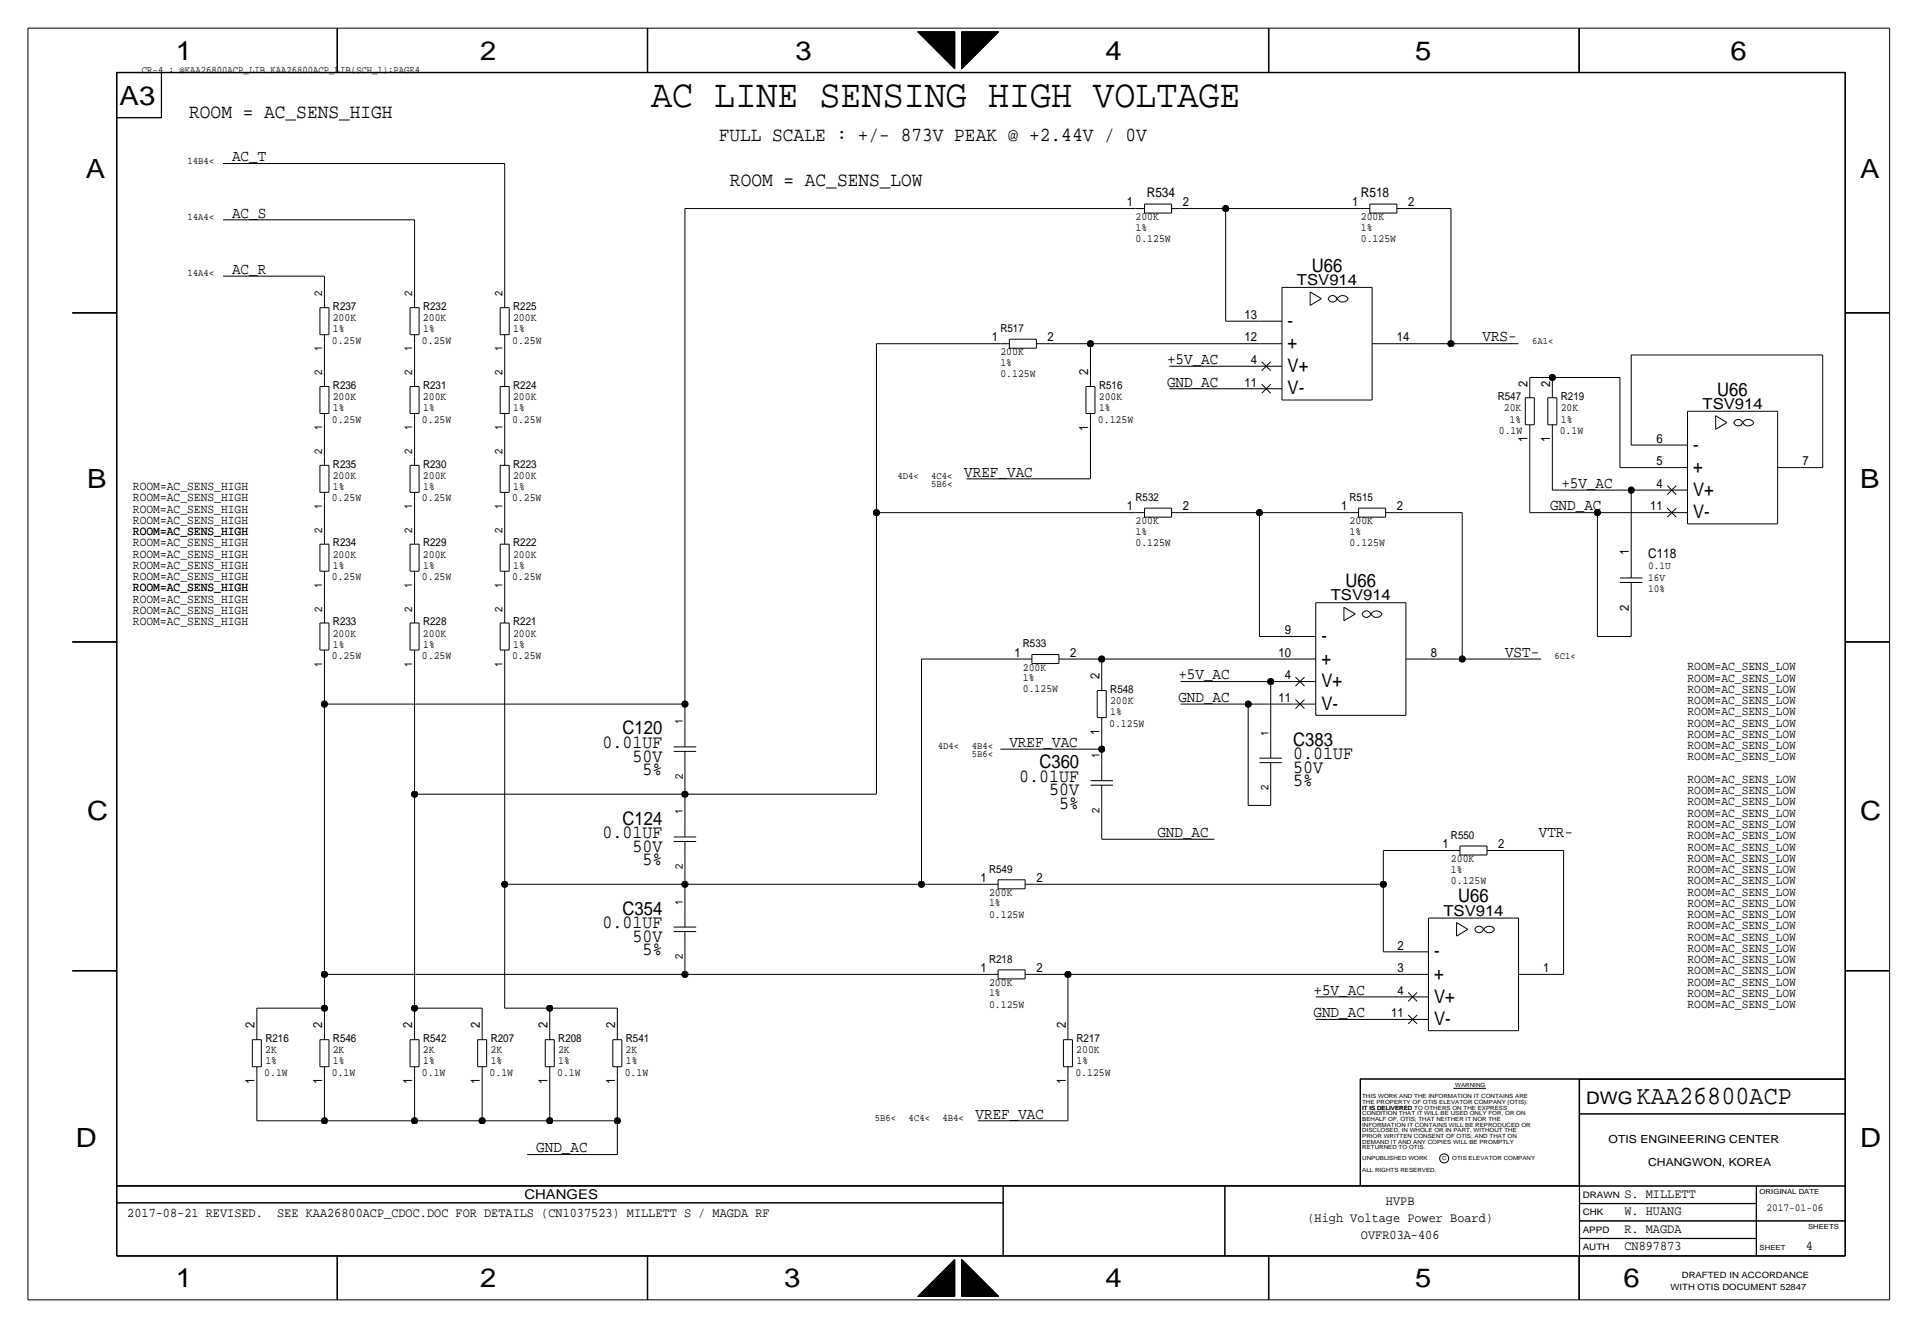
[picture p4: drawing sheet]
<svg xmlns="http://www.w3.org/2000/svg" width="432mm" height="300mm" viewBox="0 0 432 300" stroke-linecap="round" stroke-linejoin="round" font-family="sans-serif">
<g fill="none" stroke="#000" stroke-width=".23">
<path d="M6.3 6.4v286.8zM6.3 6.4h419.8zM26.3 16.3v267zM26.3 16.3h389.8zM26.3 16.4v266.9zM26.3 16.4h389.8zM26.4 16.4h389.6zM26.4 16.4v266.9zM36.4 16.4v10.2zM76 6.4v10zM76.1 6.4v10zM145.9 6.4v10z"/>
<path d="M146 6.4v10zM206.9 7.2h8.4zM206.9 7.2l8.4 8.3zM207 7.2h.1M207 7.3h.1M207.1 7.2v.1zM207.1 7.2v.2zM207.2 7.2v.2zM207.2 7.2v.3zM207.3 7.2v.3zM207.3 7.2v.4zM207.4 7.2v.4z"/>
<path d="M207.4 7.2v.5zM207.5 7.2v.5zM207.5 7.2v.6zM207.6 7.2v.6zM207.6 7.2v.7zM207.7 7.2v.7zM207.7 7.2v.8zM207.8 7.2v.8zM207.8 7.2v.9zM207.9 7.2v.9zM207.9 7.2v1zM208 7.2v1z"/>
<path d="M208 7.2v1.1zM208.1 7.2v1.1zM208.1 7.2v1.2zM208.2 7.2v1.2zM208.2 7.2v1.3zM208.3 7.2v1.3zM208.3 7.2v1.4zM208.4 7.2v1.4zM208.4 7.2v1.5zM208.5 7.2v1.5zM208.5 7.2v1.6zM208.6 7.2v1.6z"/>
<path d="M208.6 7.2v1.7zM208.7 7.2v1.7zM208.7 7.2v1.8zM208.8 7.2v1.8zM208.8 7.2v1.9zM208.9 7.2v1.9zM208.9 7.2v2zM209 7.2v2zM209 7.2v2.1zM209.1 7.2v2.1zM209.1 7.2v2.2zM209.2 7.2v2.2z"/>
<path d="M209.2 7.2v2.3zM209.3 7.2v2.4zM209.4 7.2v2.5zM209.5 7.2v2.6zM209.6 7.2v2.7zM209.7 7.2v2.7zM209.7 7.2v2.8zM209.8 7.2v2.8zM209.8 7.2v2.9zM209.9 7.2v2.9zM209.9 7.2v3zM210 7.2v3z"/>
<path d="M210 7.2v3.1zM210.1 7.2v3.1zM210.1 7.2v3.2zM210.2 7.2v3.2zM210.2 7.2v3.3zM210.3 7.2v3.3zM210.3 7.2v3.4zM210.4 7.2v3.4zM210.4 7.2v3.5zM210.5 7.2v3.5zM210.5 7.2v3.6zM210.6 7.2v3.6z"/>
<path d="M210.6 7.2v3.7zM210.7 7.2v3.7zM210.7 7.2v3.8zM210.8 7.2v3.8zM210.8 7.2v3.9zM210.9 7.2v3.9zM210.9 7.2v4zM211 7.2v4zM211 7.2v4.1zM211.1 7.2v4.1zM211.1 7.2v4.2zM211.2 7.2v4.2z"/>
<path d="M211.2 7.2v4.3zM211.3 7.2v4.3zM211.3 7.2v4.4zM211.4 7.2v4.4zM211.4 7.2v4.5zM211.5 7.2v4.5zM211.5 7.2v4.6zM211.6 7.2v4.6zM211.6 7.2v4.7zM211.7 7.2v4.7zM211.7 7.2v4.8zM211.8 7.2v4.8z"/>
<path d="M211.8 7.2v4.9zM211.9 7.2v4.9zM211.9 7.2v5zM212 7.2v5zM212 7.2v5.1zM212.1 7.2v5.1zM212.1 7.2v5.2zM212.2 7.2v5.2zM212.2 7.2v5.3zM212.3 7.2v5.3zM212.3 7.2v5.4zM212.4 7.2v5.4z"/>
<path d="M212.4 7.2v5.5zM212.5 7.2v5.6zM212.6 7.2v5.7zM212.7 7.2v5.8zM212.8 7.2v5.8zM212.8 7.2v5.9zM212.9 7.2v5.9zM212.9 7.2v6zM213 7.2v6zM213 7.2v6.1zM213.1 7.2v6.1zM213.1 7.2v6.2z"/>
<path d="M213.2 7.2v6.2zM213.2 7.2v6.3zM213.3 7.2v6.3zM213.3 7.2v6.4zM213.4 7.2v6.4zM213.4 7.2v6.5zM213.5 7.2v6.5zM213.5 7.2v6.6zM213.6 7.2v6.6zM213.6 7.2v6.7zM213.7 7.2v6.7zM213.7 7.2v6.8z"/>
<path d="M213.8 7.2v6.8zM213.8 7.2v6.9zM213.9 7.2v6.9zM213.9 7.2v7zM214 7.2v7zM214 7.2v7.1zM214.1 7.2v7.1zM214.1 7.2v7.2zM214.2 7.2v7.2zM214.2 7.2v7.3zM214.3 7.2v7.3zM214.3 7.2v7.4z"/>
<path d="M214.4 7.2v7.4zM214.4 7.2v7.5zM214.5 7.2v7.5zM214.5 7.2v7.6zM214.6 7.2v7.6zM214.6 7.2v7.7zM214.7 7.2v7.7zM214.7 7.2v7.8zM214.8 7.2v7.8zM214.8 7.2v7.9zM214.9 7.2v7.9zM214.9 7.2v8z"/>
<path d="M215 7.2v8zM215 7.2v8.1zM215.1 7.2v8.1zM215.1 7.2v8.2zM215.2 7.2v8.2zM215.2 7.2v8.3zM215.3 7.2v8.3zM216.8 7.2v8.3zM216.8 7.2h8.4zM216.9 7.2v8.3zM216.9 7.2v8.2zM217 7.2v8.2z"/>
<path d="M217 7.2v8.1zM217.1 7.2v8.1zM217.1 7.2v8zM217.2 7.2v8zM217.2 7.2v7.9zM217.3 7.2v7.9zM217.3 7.2v7.8zM217.4 7.2v7.8zM217.4 7.2v7.7zM217.5 7.2v7.7zM217.5 7.2v7.6zM217.6 7.2v7.6z"/>
<path d="M217.6 7.2v7.5zM217.7 7.2v7.5zM217.7 7.2v7.4zM217.8 7.2v7.4zM217.8 7.2v7.3zM217.9 7.2v7.3zM217.9 7.2v7.2zM218 7.2v7.2zM218 7.2v7.1zM218.1 7.2v7.1zM218.1 7.2v7zM218.2 7.2v7z"/>
<path d="M218.2 7.2v6.9zM218.3 7.2v6.9zM218.3 7.2v6.8zM218.4 7.2v6.8zM218.4 7.2v6.7zM218.5 7.2v6.7zM218.5 7.2v6.6zM218.6 7.2v6.6zM218.6 7.2v6.5zM218.7 7.2v6.5zM218.7 7.2v6.4zM218.8 7.2v6.4z"/>
<path d="M218.8 7.2v6.3zM218.9 7.2v6.3zM218.9 7.2v6.2zM219 7.2v6.2zM219 7.2v6.1zM219.1 7.2v6.1zM219.2 7.2v6zM219.3 7.2v5.9zM219.4 7.2v5.8zM219.5 7.2v5.7zM219.6 7.2v5.6zM219.7 7.2v5.5z"/>
<path d="M219.7 7.2v5.4zM219.8 7.2v5.4zM219.8 7.2v5.3zM219.9 7.2v5.3zM219.9 7.2v5.2zM220 7.2v5.2zM220 7.2v5.1zM220.1 7.2v5.1zM220.1 7.2v5zM220.2 7.2v5zM220.2 7.2v4.9zM220.3 7.2v4.9z"/>
<path d="M220.3 7.2v4.8zM220.4 7.2v4.8zM220.4 7.2v4.7zM220.5 7.2v4.7zM220.5 7.2v4.6zM220.6 7.2v4.6zM220.6 7.2v4.5zM220.7 7.2v4.5zM220.7 7.2v4.4zM220.8 7.2v4.4zM220.8 7.2v4.3zM220.9 7.2v4.3z"/>
<path d="M220.9 7.2v4.2zM221 7.2v4.2zM221 7.2v4.1zM221.1 7.2v4.1zM221.1 7.2v4zM221.2 7.2v4zM221.2 7.2v3.9zM221.3 7.2v3.9zM221.3 7.2v3.8zM221.4 7.2v3.8zM221.4 7.2v3.7zM221.5 7.2v3.7z"/>
<path d="M221.5 7.2v3.6zM221.6 7.2v3.6zM221.6 7.2v3.5zM221.7 7.2v3.5zM221.7 7.2v3.4zM221.8 7.2v3.4zM221.8 7.2v3.3zM221.9 7.2v3.3zM221.9 7.2v3.2zM222 7.2v3.2zM222 7.2v3.1zM222.1 7.2v3.1z"/>
<path d="M222.1 7.2v3zM222.2 7.2v3zM222.2 7.2v2.9zM222.3 7.2v2.9zM222.4 7.2v2.8zM222.5 7.2v2.7zM222.6 7.2v2.6zM222.7 7.2v2.5zM222.8 7.2v2.4zM222.9 7.2v2.3zM222.9 7.2v2.2zM223 7.2v2.2z"/>
<path d="M223 7.2v2.1zM223.1 7.2v2.1zM223.1 7.2v2zM223.2 7.2v2zM223.2 7.2v1.9zM223.3 7.2v1.9zM223.3 7.2v1.8zM223.4 7.2v1.8zM223.4 7.2v1.7zM223.5 7.2v1.7zM223.5 7.2v1.6zM223.6 7.2v1.6z"/>
<path d="M223.6 7.2v1.5zM223.7 7.2v1.5zM223.7 7.2v1.4zM223.8 7.2v1.4zM223.8 7.2v1.3zM223.9 7.2v1.3zM223.9 7.2v1.2zM224 7.2v1.2zM224 7.2v1.1zM224.1 7.2v1.1zM224.1 7.2v1zM224.2 7.2v1z"/>
<path d="M224.2 7.2v.9zM224.3 7.2v.9zM224.3 7.2v.8zM224.4 7.2v.8zM224.4 7.2v.7zM224.5 7.2v.7zM224.5 7.2v.6zM224.6 7.2v.6zM224.6 7.2v.5zM224.7 7.2v.5zM224.7 7.2v.4zM224.8 7.2v.4z"/>
<path d="M224.8 7.2v.3zM224.9 7.2v.3zM224.9 7.2v.2zM225 7.2v.2zM225 7.2v.1zM225.1 7.2h.1M225.2 7.2l-8.4 8.3zM286 6.4v10zM286.1 6.4v10zM356 6.4v10zM356.1 6.4v10zM416 16.4v266.9z"/>
<path d="M416.1 16.4v266.9zM416.1 16.3v267zM426.1 6.4v286.8zM26.3 26.5h10.1zM26.3 26.6h10.1zM50.3 36.9h63.5zM113.8 36.9v30.5zM50.3 49.6h43.2zM93.5 49.6v17.8zM154.4 47v111.8zM154.4 47h101.6zM256 47h2.1z"/>
<path d="M258.1 46h6.1zM258.1 48.1h6.1zM258.1 46v2.1zM264.2 47h2zM264.2 46v2.1zM266.2 47h10.2zM276.4 47v25.4zM276.4 47h30.4zM306.8 47h2.1zM308.9 46h6.1zM308.9 48.1h6.1zM308.9 46v2.1z"/>
<path d="M315 47h2zM315 46v2.1zM317 47h10.2zM327.2 47v30.5zM16.3 70.6h10zM16.3 70.5h10zM50.3 62.3h22.9zM72.1 75.5h2.1zM72.1 69.4v6.1zM72.1 69.4h2.1zM73.2 62.3v5.1zM73.2 77.5v7.6z"/>
<path d="M73.2 67.4v2zM73.2 75.5v2zM74.2 69.4v6.1zM92.5 75.5h2zM92.5 69.4v6.1zM92.5 69.4h2zM93.5 77.5v7.6zM93.5 67.4v2zM93.5 75.5v2zM94.5 69.4v6.1zM112.8 75.5h2zM112.8 69.4v6.1z"/>
<path d="M112.8 69.4h2zM113.8 77.5v7.6zM113.8 67.4v2zM113.8 75.5v2zM114.8 69.4v6.1zM197.6 77.5v38.1zM197.6 77.5h28zM225.6 77.5h2zM227.6 78.5h6.1zM227.6 76.5v2zM227.6 76.5h6.1zM233.7 77.5h2z"/>
<path d="M233.7 76.5v2zM235.7 77.5h10.2zM245.9 77.5v7.6zM245.9 77.5h38.1zM276.4 72.4h7.6zM284 72.4h5.1zM284 77.5h5.1zM289.1 64.8v25.4zM289.1 64.8h20.3zM295.4 68.9l2.5-1.5zM295.4 65.8v3.1zM295.4 65.8l2.5 1.6z"/>
<path d="M299.8 67a1 1 0 0 1 1.6 .4 1.05 1.05 0 0 1-.9 .7 1.05 1.05 0 0 1-1-.7zM301.7 67.1a1.39 1.39 0 0 1 2.3 .3 1.45 1.45 0 0 1-2.5 0zM309.4 77.5h5.1zM309.4 64.8v25.4zM314.5 77.5h12.7zM327.2 77.5h15.2zM416.1 70.6h10zM416.1 70.5h10zM72.1 93.3h2.1zM72.1 87.2v6.1zM72.1 87.2h2.1zM73.2 95.3v7.6z"/>
<path d="M73.2 85.1v2.1zM73.2 93.3v2zM74.2 87.2v6.1zM92.5 93.3h2zM92.5 87.2v6.1zM92.5 87.2h2zM93.5 95.3v7.6zM93.5 85.1v2.1zM93.5 93.3v2zM94.5 87.2v6.1zM112.8 93.3h2zM112.8 87.2v6.1z"/>
<path d="M112.8 87.2h2zM113.8 95.3v7.6zM113.8 85.1v2.1zM113.8 93.3v2zM114.8 87.2v6.1zM244.9 93.3h2zM244.9 87.2v6.1zM244.9 87.2h2zM245.9 95.3v12.7zM245.9 85.1v2.1zM245.9 93.3v2zM246.9 87.2v6.1z"/>
<path d="M263.7 87.7h20.3zM263.7 82.6h20.3zM284 87.7h5.1zM284 82.6h5.1zM284.5 86.7l2 2zM284.5 81.6l2 2zM286.5 86.7l-2 2zM286.5 81.6l-2 2zM289.1 90.2h20.3zM343.9 89.7v6.1zM343.9 89.7h2zM343.9 95.8h2z"/>
<path d="M344.9 97.8v17.8zM344.9 85.1h5.1zM344.9 85.1v2.6zM344.9 87.7v2zM344.9 95.8v2zM345.9 89.7v6.1zM349 89.7h2zM349 95.8h2zM349 89.7v6.1zM350 85.1h15.3zM350 85.1v2.6zM350 97.8v12.7z"/>
<path d="M350 87.7v2zM350 95.8v2zM351 89.7v6.1zM365.3 85.1v20.4zM367.8 80.1h43.2zM367.8 80.1v20.3zM380.5 92.8h20.3zM380.5 92.8v25.4zM386.8 96.8l2.6-1.5zM386.8 93.8v3zM386.8 93.8l2.6 1.5zM391.2 94.9a1 1 0 0 1 1.7 .5 1.05 1.05 0 0 1-1 .7 1.05 1.05 0 0 1-1-.7z"/>
<path d="M393.2 95a1.39 1.39 0 0 1 2.2 .4 1.45 1.45 0 0 1-2.5 0zM400.8 92.8v25.4zM411 80.1v25.4zM72.1 111h2.1zM72.1 105v6zM72.1 105h2.1zM73.2 113.1v7.6zM73.2 102.9v2.1zM73.2 111v2.1zM74.2 105v6zM92.5 111h2zM92.5 105v6z"/>
<path d="M92.5 105h2zM93.5 113.1v7.6zM93.5 102.9v2.1zM93.5 111v2.1zM94.5 105v6zM112.8 111h2zM112.8 105v6zM112.8 105h2zM113.8 113.1v7.6zM113.8 102.9v2.1zM113.8 111v2.1zM114.8 105v6z"/>
<path d="M197.6 115.6v63.5zM197.6 115.6h58.4zM217.9 108h28zM256 115.6h2.1zM258.1 114.6h6.1zM258.1 116.6h6.1zM258.1 114.6v2zM264.2 115.6h2zM264.2 114.6v2zM266.2 115.6h17.8zM284 115.6h20.3zM284 115.6v28z"/>
<path d="M304.3 115.6h2zM306.3 114.6h6.1zM306.3 116.6h6.1zM306.3 114.6v2zM312.4 115.6h2.1zM312.4 114.6v2zM314.5 115.6h15.2zM329.7 115.6v33zM344.9 115.6h15.3zM350 110.5h17.8zM360.2 115.6v28zM360.2 115.6h15.2z"/>
<path d="M365.3 105.5h10.1zM367.8 110.5h7.6zM367.8 100.4h7.6zM367.8 110.5v15.3zM375.4 100.4h5.1zM375.4 105.5h5.1zM375.4 115.6h5.1zM375.4 110.5h5.1zM375.9 114.6l2.1 2zM375.9 109.5l2.1 2.1zM378 114.6l-2.1 2zM378 109.5l-2.1 2.1z"/>
<path d="M380.5 118.2h20.3zM400.8 105.5h5.1zM405.9 105.5h5.1zM72.1 128.8h2.1zM72.1 122.7v6.1zM72.1 122.7h2.1zM73.2 130.9v7.6zM73.2 138.5v2zM73.2 120.7v2zM73.2 128.8v2.1zM74.2 122.7v6.1zM92.5 128.8h2z"/>
<path d="M92.5 122.7v6.1zM92.5 122.7h2zM93.5 130.9v7.6zM93.5 138.5v2zM93.5 120.7v2zM93.5 128.8v2.1zM94.5 122.7v6.1zM112.8 128.8h2zM112.8 122.7v6.1zM112.8 122.7h2zM113.8 130.9v7.6zM113.8 120.7v2z"/>
<path d="M113.8 128.8v2.1zM113.8 138.5v2zM114.8 122.7v6.1zM296.7 135.9h20.3zM296.7 135.9v25.4zM303 137v3zM303 137l2.6 1.5zM307.4 138.1a1 1 0 0 1 1.7 .4 1.05 1.05 0 0 1-1 .7 1.05 1.05 0 0 1-1-.7zM309.4 138.2a1.39 1.39 0 0 1 2.2 .3 1.45 1.45 0 0 1-2.5 0zM317 135.9v25.4zM365.3 130.4h5zM365.3 131.4h5z"/>
<path d="M367.8 135.9v7.7zM367.8 125.8v4.6zM367.8 131.4v4.5zM16.3 144.7h10zM16.3 144.8h10zM72.1 146.6h2.1zM72.1 140.5v6.1zM72.1 140.5h2.1zM73.2 158.8v61zM73.2 158.8h81.2zM73.2 148.6v10.2zM73.2 146.6v2z"/>
<path d="M74.2 140.5v6.1zM92.5 146.6h2zM92.5 140.5v6.1zM92.5 140.5h2zM93.5 148.6v30.5zM93.5 146.6v2zM94.5 140.5v6.1zM112.8 146.6h2zM112.8 140.5v6.1zM112.8 140.5h2zM113.8 148.6v50.8zM113.8 146.6v2z"/>
<path d="M114.8 140.5v6.1zM154.4 158.8v5.1zM207.8 148.6h22.8zM207.8 148.6v50.8zM230.6 148.6h2.1zM232.7 147.6h6.1zM232.7 149.7h6.1zM232.7 147.6v2.1zM238.8 148.6h2zM238.8 147.6v2.1zM240.8 148.6h7.6zM247.4 155.8h2z"/>
<path d="M247.4 155.8v6zM248.4 148.6v5.1zM248.4 153.7v2.1zM248.4 148.6h43.2zM249.4 155.8v6zM266.2 153.7h20.3zM266.2 158.8h15.2zM281.4 158.8h10.2zM281.4 158.8v22.9zM284 143.6h7.6zM286.5 153.7v12.7zM286.5 153.7h5.1z"/>
<path d="M291.6 143.6h5.1zM291.6 148.6h5.1zM291.6 158.8h5.1zM291.6 153.7h5.1zM292.1 157.8l2 2zM292.1 152.7l2 2zM294.1 157.8l-2 2zM294.1 152.7l-2 2zM303 140l2.6-1.5zM317 148.6h5.1zM322.1 148.6h7.6zM329.7 148.6h17.8z"/>
<path d="M360.2 143.6h7.6zM416.1 144.8h10zM416.1 144.7h10zM93.5 179.1h60.9zM93.5 179.1v48.3zM151.9 169.5h5.1zM151.9 168.5h5.1zM154.4 179.1h43.2zM154.4 174v5.1zM154.4 179.1v5.1zM154.4 169.5v4.5zM154.4 163.9v4.6z"/>
<path d="M225.6 169h22.8zM245.9 177.1h5.1zM245.9 176.1h5.1zM247.4 161.8h2zM248.4 169v2.5zM248.4 163.9v5.1zM248.4 177.1v4.6zM248.4 171.5v4.6zM248.4 161.8v2.1zM284 171h5.1zM284 172h5.1zM286.5 176.6v5.1z"/>
<path d="M286.5 172v4.6zM286.5 166.4v4.6zM296.7 161.3h20.3zM113.8 199.4h40.6zM113.8 199.4v28zM151.9 189.8h5.1zM151.9 188.8h5.1zM154.4 199.4v5.1zM154.4 194.4v5zM154.4 189.8v4.6zM154.4 184.2v4.6zM154.4 199.4h53.4z"/>
<path d="M207.8 199.4h15.2zM223 199.4h2zM225 198.4v2.1zM225 198.4h6.1zM231.1 199.4h2.1zM231.1 198.4v2.1zM233.2 199.4h78.7zM248.4 181.7v7.6zM248.4 189.3h25.4zM281.4 181.7h5.1zM311.9 191.8v7.6zM311.9 199.4v15.3z"/>
<path d="M311.9 191.8h15.3zM327.2 191.8h2zM329.2 192.8h6.1zM329.2 190.8v2zM329.2 190.8h6.1zM335.3 191.8h2zM335.3 190.8v2zM337.3 191.8h15.3zM352.6 191.8v28zM16.3 219h10zM16.3 218.9h10zM73.2 219.8v7.6z"/>
<path d="M73.2 219.8h81.2zM151.9 210.1h5.1zM151.9 209.1h5.1zM154.4 214.7v5.1zM154.4 219.8h68.6zM154.4 210.1v4.6zM154.4 204.5v4.6zM223 219.8h2zM225 218.7v2.1zM225 200.5h6.1zM225 218.7h6.1zM231.1 219.8h2.1z"/>
<path d="M231.1 218.7v2.1zM233.2 219.8h7.6zM240.8 219.8v12.7zM240.8 219.8h76.2zM311.9 214.7h5.1zM317 214.7h5.1zM317 219.8h5.1zM322.1 207.1h20.3zM322.1 207.1v25.4zM328.4 211.1l2.6-1.5zM328.4 208.1v3zM328.4 208.1l2.6 1.5z"/>
<path d="M332.8 209.2a1 1 0 0 1 1.7 .5 1.05 1.05 0 0 1-1 .7 1.05 1.05 0 0 1-1-.7zM334.8 209.3a1.39 1.39 0 0 1 2.2 .4 1.45 1.45 0 0 1-2.5 0zM342.4 207.1v25.4zM342.4 219.8h5.1zM347.5 219.8h5.1zM416.1 219h10zM416.1 218.9h10zM56.9 234.5h2zM56.9 234.5v6.1zM57.9 227.4v5.1zM57.9 227.4h15.3zM57.9 232.5v2z"/>
<path d="M58.9 234.5v6.1zM72.1 234.5v6.1zM72.1 234.5h2.1zM73.2 227.4v5.1zM73.2 232.5v2zM74.2 234.5v6.1zM92.5 234.5v6.1zM92.5 234.5h2zM93.5 227.4v5.1zM93.5 232.5v2zM93.5 227.4h15.2zM94.5 234.5v6.1z"/>
<path d="M107.7 234.5v6.1zM107.7 234.5h2zM108.7 227.4v5.1zM108.7 232.5v2zM109.7 234.5v6.1zM113.8 227.4h10.2zM122.9 234.5h2.1zM122.9 234.5v6.1zM124 227.4v5.1zM124 232.5v2zM124 227.4h15.2zM125 234.5v6.1z"/>
<path d="M138.2 234.5v6.1zM138.2 234.5h2zM139.2 227.4v5.1zM139.2 232.5v2zM140.2 234.5v6.1zM225 220.8h6.1zM239.8 234.5v6.1zM239.8 234.5h2zM240.8 232.5v2zM241.8 234.5v6.1zM296.7 229.9h20.3zM296.7 224.8h20.3z"/>
<path d="M317 229.9h5.1zM317 224.8h5.1zM317.5 228.9l2 2zM317.5 223.8l2 2.1zM319.5 228.9l-2 2zM319.5 223.8l-2 2.1zM322.1 232.5h20.3zM56.9 240.6h2zM57.9 242.6v10.2zM57.9 252.8h15.3zM57.9 240.6v2zM72.1 240.6h2.1z"/>
<path d="M73.2 252.8h20.3zM73.2 242.6v10.2zM73.2 240.6v2zM92.5 240.6h2zM93.5 242.6v10.2zM93.5 240.6v2zM93.5 252.8h15.2zM107.7 240.6h2zM108.7 252.8h15.3zM108.7 242.6v10.2zM108.7 240.6v2zM122.9 240.6h2.1z"/>
<path d="M124 242.6v10.2zM124 240.6v2zM124 252.8h15.2zM138.2 240.6h2zM139.2 252.8v7.6zM139.2 242.6v10.2zM139.2 240.6v2zM220.5 252.8h20.3zM239.8 240.6h2zM240.8 242.6v10.2zM240.8 240.6v2zM306.7 243.4h109.4z"/>
<path d="M306.7 243.3h109.4zM306.7 243.3v24.2zM327.7 245.5h7.4zM356.1 243.4h60zM356.1 243.3v24.2zM356.1 251.2h60zM356.1 251.3h60zM356.1 243.3v49.9zM356.2 243.3v40zM26.3 271.3h199.9zM26.3 267.4h329.8zM26.3 267.5h389.8z"/>
<path d="M118.9 260.4h20.3zM226.2 267.5v15.8zM276.1 267.5v15.8zM276.2 267.5v15.8zM356.1 279.3h39.9zM356.1 271.4h39.9zM356.1 271.5h39.9zM356.1 275.3h60zM356.1 275.4h60zM396 267.5v15.8zM6.3 293.2h419.8zM26.3 283.3h389.8z"/>
<path d="M26.3 283.2h389.8zM76 283.3v9.9zM76.1 283.3v9.9zM145.9 283.3v9.9zM146 283.3v9.9zM206.9 292.4h8.4zM207 292.4h.1M207.1 292.3v.1zM207.1 292.2v.2zM207.2 292.2v.2zM207.2 292.1v.3zM207.3 292v.4z"/>
<path d="M207.4 291.9v.5zM207.5 291.8v.6zM207.6 291.7v.7zM207.7 291.6v.8zM207.8 291.5v.9zM207.9 291.4v1zM208 291.3v1.1zM208.1 291.2v1.2zM208.2 291.1v1.3zM208.3 291v1.4zM208.4 290.9v1.5zM208.5 290.8v1.6z"/>
<path d="M208.6 290.7v1.7zM208.7 290.6v1.8zM208.8 290.5v1.9zM208.9 290.4v2zM209 290.3v2.1zM209.1 290.2v2.2zM209.2 290.1v2.3zM209.3 290v2.4zM209.4 289.9v2.5zM209.5 289.8v2.6zM209.6 289.7v2.7zM209.7 289.7v2.7z"/>
<path d="M209.7 289.6v2.8zM209.8 289.6v2.8zM209.8 289.5v2.9zM209.9 289.5v2.9zM209.9 289.4v3zM210 289.4v3zM210 289.3v3.1zM210.1 289.3v3.1zM210.1 289.2v3.2zM210.2 289.2v3.2zM210.2 289.1v3.3zM210.3 289.1v3.3z"/>
<path d="M210.3 289v3.4zM210.4 289v3.4zM210.4 288.9v3.5zM210.5 288.8v3.6zM210.6 288.7v3.7zM210.7 288.6v3.8zM210.8 288.5v3.9zM210.9 288.4v4zM211 288.3v4.1zM211.1 288.2v4.2zM211.2 288.1v4.3zM211.3 288v4.4z"/>
<path d="M211.4 287.9v4.5zM211.5 287.8v4.6zM211.6 287.7v4.7zM211.7 287.6v4.8zM211.8 287.5v4.9zM211.9 287.4v5zM212 287.3v5.1zM212.1 287.2v5.2zM212.2 287.1v5.3zM212.3 287v5.4zM212.4 286.9v5.5zM212.5 286.8v5.6z"/>
<path d="M212.6 286.7v5.7zM212.7 286.6v5.8zM212.8 286.6v5.8zM212.8 286.5v5.9zM212.9 286.5v5.9zM212.9 286.4v6zM213 286.4v6zM213 286.3v6.1zM213.1 286.3v6.1zM213.1 286.2v6.2zM213.2 286.2v6.2zM213.2 286.1v6.3z"/>
<path d="M213.3 286.1v6.3zM213.3 286v6.4zM213.4 286v6.4zM213.4 285.9v6.5zM213.5 285.9v6.5zM213.5 285.8v6.6zM213.6 285.7v6.7zM213.7 285.6v6.8zM213.8 285.5v6.9zM213.9 285.4v7zM214 285.3v7.1zM214.1 285.2v7.2z"/>
<path d="M214.2 285.1v7.3zM214.3 285v7.4zM214.4 284.9v7.5zM214.5 284.8v7.6zM214.6 284.7v7.7zM214.7 284.6v7.8zM214.8 284.5v7.9zM214.9 284.4v8zM215 284.3v8.1zM215.1 284.2v8.2zM215.2 284.1v8.3zM215.3 284l-8.4 8.4z"/>
<path d="M215.3 284v8.4zM216.8 284v8.4zM216.8 284l8.4 8.4zM216.8 292.4h8.4zM216.9 284.1v8.3zM217 284.2v8.2zM217.1 284.3v8.1zM217.2 284.4v8zM217.3 284.5v7.9zM217.4 284.6v7.8zM217.5 284.7v7.7zM217.6 284.8v7.6z"/>
<path d="M217.7 284.9v7.5zM217.8 285v7.4zM217.9 285.1v7.3zM218 285.2v7.2zM218.1 285.3v7.1zM218.2 285.4v7zM218.3 285.5v6.9zM218.4 285.6v6.8zM218.5 285.7v6.7zM218.6 285.8v6.6zM218.6 285.9v6.5zM218.7 285.9v6.5z"/>
<path d="M218.7 286v6.4zM218.8 286v6.4zM218.8 286.1v6.3zM218.9 286.1v6.3zM218.9 286.2v6.2zM219 286.2v6.2zM219 286.3v6.1zM219.1 286.3v6.1zM219.2 286.4v6zM219.3 286.5v5.9zM219.4 286.6v5.8zM219.5 286.7v5.7z"/>
<path d="M219.6 286.8v5.6zM219.7 286.9v5.5zM219.8 287v5.4zM219.9 287.1v5.3zM220 287.2v5.2zM220.1 287.3v5.1zM220.2 287.4v5zM220.3 287.5v4.9zM220.4 287.6v4.8zM220.5 287.7v4.7zM220.6 287.8v4.6zM220.7 287.9v4.5z"/>
<path d="M220.8 288v4.4zM220.9 288.1v4.3zM221 288.2v4.2zM221.1 288.3v4.1zM221.2 288.4v4zM221.3 288.5v3.9zM221.4 288.6v3.8zM221.5 288.7v3.7zM221.6 288.8v3.6zM221.7 288.9v3.5zM221.7 289v3.4zM221.8 289v3.4z"/>
<path d="M221.8 289.1v3.3zM221.9 289.1v3.3zM221.9 289.2v3.2zM222 289.2v3.2zM222 289.3v3.1zM222.1 289.3v3.1zM222.1 289.4v3zM222.2 289.4v3zM222.2 289.5v2.9zM222.3 289.5v2.9zM222.4 289.6v2.8zM222.5 289.7v2.7z"/>
<path d="M222.6 289.8v2.6zM222.7 289.9v2.5zM222.8 290v2.4zM222.9 290.1v2.3zM223 290.2v2.2zM223.1 290.3v2.1zM223.2 290.4v2zM223.3 290.5v1.9zM223.4 290.6v1.8zM223.5 290.7v1.7zM223.6 290.8v1.6zM223.7 290.9v1.5z"/>
<path d="M223.8 291v1.4zM223.9 291.1v1.3zM224 291.2v1.2zM224.1 291.3v1.1zM224.2 291.4v1zM224.3 291.5v.9zM224.4 291.6v.8zM224.5 291.7v.7zM224.6 291.8v.6zM224.7 291.9v.5zM224.8 292v.4zM224.9 292.1v.3z"/>
<path d="M224.9 292.2v.2zM225 292.2v.2zM225 292.3v.1zM225.1 292.4h.1M286 283.3v9.9zM286.1 283.3v9.9zM356 283.3v9.9zM356.1 283.3v9.9z"/>
<circle cx="325.6" cy="261.3" r="1.02"/>
</g>
<g fill="#000" stroke="#000" stroke-width=".23">
<circle cx="276.4" cy="47" r=".71"/>
<circle cx="245.9" cy="77.5" r=".71"/>
<circle cx="327.2" cy="77.5" r=".71"/>
<circle cx="350" cy="85.1" r=".71"/>
<circle cx="197.6" cy="115.6" r=".71"/>
<circle cx="284" cy="115.6" r=".71"/>
<circle cx="360.2" cy="115.6" r=".71"/>
<circle cx="367.8" cy="110.5" r=".71"/>
<circle cx="73.2" cy="158.8" r=".71"/>
<circle cx="154.4" cy="158.8" r=".71"/>
<circle cx="248.4" cy="148.6" r=".71"/>
<circle cx="281.4" cy="158.8" r=".71"/>
<circle cx="286.5" cy="153.7" r=".71"/>
<circle cx="329.7" cy="148.6" r=".71"/>
<circle cx="93.5" cy="179.1" r=".71"/>
<circle cx="154.4" cy="179.1" r=".71"/>
<circle cx="248.4" cy="169" r=".71"/>
<circle cx="113.8" cy="199.4" r=".71"/>
<circle cx="154.4" cy="199.4" r=".71"/>
<circle cx="207.8" cy="199.4" r=".71"/>
<circle cx="311.9" cy="199.4" r=".71"/>
<circle cx="73.2" cy="219.8" r=".71"/>
<circle cx="154.4" cy="219.8" r=".71"/>
<circle cx="240.8" cy="219.8" r=".71"/>
<circle cx="73.2" cy="227.4" r=".71"/>
<circle cx="93.5" cy="227.4" r=".71"/>
<circle cx="124" cy="227.4" r=".71"/>
<circle cx="73.2" cy="252.8" r=".71"/>
<circle cx="93.5" cy="252.8" r=".71"/>
<circle cx="108.7" cy="252.8" r=".71"/>
<circle cx="124" cy="252.8" r=".71"/>
<circle cx="139.2" cy="252.8" r=".71"/>
</g>
<text font-size="8.9" x="146.8" y="24.2">AC LINE SENSING HIGH VOLTAGE</text>
<g font-size="6">
<text x="39.7" y="13.5">1</text>
<text x="108.3" y="13.5">2</text>
<text x="179.4" y="13.5">3</text>
<text x="249.2" y="13.5">4</text>
<text x="319.1" y="13.5">5</text>
<text x="390.2" y="13.5">6</text>
<text x="27" y="23.7">A3</text>
<text x="19.4" y="40.2">A</text>
<text x="419.4" y="40.2">A</text>
<text x="19.7" y="110">B</text>
<text x="419.4" y="110">B</text>
<text x="19.7" y="185">C</text>
<text x="419.4" y="185">C</text>
<text x="17.1" y="258.6">D</text>
<text x="419.4" y="258.6">D</text>
<text x="39.7" y="290.4">1</text>
<text x="108.3" y="290.4">2</text>
<text x="176.8" y="290.4">3</text>
<text x="249.2" y="290.4">4</text>
<text x="319.1" y="290.4">5</text>
<text x="366.1" y="290.4">6</text>
</g>
<text font-size="5.9" x="369.1" y="249">KAA26800ACP</text>
<g font-size="4.5">
<text x="42.7" y="26.7">ROOM = AC_SENS_HIGH</text>
<text x="162.1" y="31.8">FULL SCALE : +/- 873V PEAK @ +2.44V / 0V</text>
<text x="164.6" y="42">ROOM = AC_SENS_LOW</text>
</g>
<g font-size="4.2">
<text x="295.8" y="61.3">U66</text>
<text x="290.3" y="73.7">-</text>
<text x="290.3" y="78.8">+</text>
<text x="290.3" y="83.9">V+</text>
<text x="290.3" y="89">V-</text>
<text x="387.2" y="89.2">U66</text>
<text x="381.8" y="101.7">-</text>
<text x="381.8" y="106.7">+</text>
<text x="381.8" y="111.8">V+</text>
<text x="381.8" y="116.9">V-</text>
<text x="303.4" y="132.4">U66</text>
<text x="297.9" y="144.8">-</text>
<text x="297.9" y="149.9">+</text>
<text x="297.9" y="155">V+</text>
<text x="297.9" y="160.1">V-</text>
<text x="140.4" y="165.7">C120</text>
<text x="135.8" y="168.7">0.01UF</text>
<text x="142.6" y="171.8">50V</text>
<text x="234.4" y="173.3">C360</text>
<text x="291.6" y="168.2">C383</text>
<text x="291.6" y="171.2">0.01UF</text>
<text x="144.8" y="174.8">5%</text>
<text x="229.8" y="176.3">0.01UF</text>
<text x="236.6" y="179.4">50V</text>
<text x="291.6" y="174.3">50V</text>
<text x="291.6" y="177.3">5%</text>
<text x="140.4" y="186">C124</text>
<text x="238.8" y="182.4">5%</text>
<text x="135.8" y="189">0.01UF</text>
<text x="142.6" y="192.1">50V</text>
<text x="144.8" y="195.1">5%</text>
<text x="328.8" y="203.5">U66</text>
<text x="135.8" y="209.3">0.01UF</text>
<text x="140.4" y="206.3">C354</text>
<text x="142.6" y="212.4">50V</text>
<text x="144.8" y="215.4">5%</text>
<text x="323.3" y="216">-</text>
<text x="323.3" y="221">+</text>
<text x="323.3" y="226.1">V+</text>
<text x="323.3" y="231.2">V-</text>
</g>
<text font-size="3.9" x="357.6" y="249">DWG</text>
<g font-size="3.6">
<text x="52.3" y="36.4">AC_T</text>
<text x="52.3" y="49.1">AC_S</text>
<text x="52.3" y="61.8">AC_R</text>
<text x="334.3" y="77">VRS-</text>
<text x="263.1" y="82.1">+5V_AC</text>
<text x="263.1" y="87.2">GND_AC</text>
<text x="217.4" y="107.5">VREF_VAC</text>
<text x="352" y="110">+5V_AC</text>
<text x="349.5" y="115.1">GND_AC</text>
<text x="339.3" y="148.1">VST-</text>
<text x="265.7" y="153.2">+5V_AC</text>
<text x="265.7" y="158.3">GND_AC</text>
<text x="227.6" y="168.5">VREF_VAC</text>
<text x="261" y="188.8">GND_AC</text>
<text x="347" y="188.8">VTR-</text>
<text x="296.2" y="224.3">+5V_AC</text>
<text x="296.2" y="229.4">GND_AC</text>
<text x="220" y="252.3">VREF_VAC</text>
<text x="120.9" y="259.9">GND_AC</text>
</g>
<g font-size="3.4">
<text x="292.4" y="64.3">TSV914</text>
<text x="383.9" y="92.3">TSV914</text>
<text x="300" y="135.4">TSV914</text>
<text x="325.4" y="206.6">TSV914</text>
</g>
<g font-size="3">
<text x="258.6" y="44.5">R534</text>
<text x="306.8" y="44.4">R518</text>
<text x="371.6" y="125.9">C118</text>
<text x="28.7" y="274.4">2017-08-21 REVISED.</text>
<text x="62.5" y="274.4">SEE KAA26800ACP_CDOC.DOC FOR DETAILS (CN1037523) MILLETT S / MAGDA RF</text>
<text x="118.3" y="270.4">CHANGES</text>
<text x="294.8" y="275.6">(High Voltage Power Board)</text>
<text x="312.5" y="271.8">HVPB</text>
<text x="366.3" y="270.3">S. MILLETT</text>
<text x="366.3" y="274.1">W. HUANG</text>
<text x="306.9" y="279.5">OVFR03A-406</text>
<text x="366.3" y="278.2">R. MAGDA</text>
<text x="366.3" y="282">CN897873</text>
<text x="407.2" y="282">4</text>
</g>
<g font-size="2.9">
<text x="254.1" y="46.5">1</text>
<text x="266.7" y="46.5">2</text>
<text x="304.9" y="46.5">1</text>
<text x="317.5" y="46.5">2</text>
<text x="280.6" y="71.9">13</text>
<text x="223.6" y="77">1</text>
<text x="236.2" y="77">2</text>
<text x="280.6" y="77">12</text>
<text x="315" y="77">14</text>
<text x="282" y="82.1">4</text>
<text x="245.4" y="84.6" transform="rotate(-90 245.4 84.6)">2</text>
<text x="280.6" y="87.2">11</text>
<text x="344.4" y="87.2" transform="rotate(-90 344.4 87.2)">2</text>
<text x="349.5" y="87.2" transform="rotate(-90 349.5 87.2)">2</text>
<text x="245.4" y="97.2" transform="rotate(-90 245.4 97.2)">1</text>
<text x="344.4" y="99.8" transform="rotate(-90 344.4 99.8)">1</text>
<text x="349.5" y="99.8" transform="rotate(-90 349.5 99.8)">1</text>
<text x="373.5" y="99.9">6</text>
<text x="373.5" y="105">5</text>
<text x="406.4" y="105">7</text>
<text x="30" y="110.5">ROOM=AC_SENS_HIGH</text>
<text x="30" y="113.1">ROOM=AC_SENS_HIGH</text>
<text x="373.5" y="110">4</text>
<text x="30" y="115.6">ROOM=AC_SENS_HIGH</text>
<text x="30" y="118.2">ROOM=AC_SENS_HIGH</text>
<text x="254.1" y="115.1">1</text>
<text x="266.7" y="115.1">2</text>
<text x="302.4" y="115.1">1</text>
<text x="315" y="115.1">2</text>
<text x="372.1" y="115.1">11</text>
<text x="30" y="123.2">ROOM=AC_SENS_HIGH</text>
<text x="30" y="125.8">ROOM=AC_SENS_HIGH</text>
<text x="30" y="120.7">ROOM=AC_SENS_HIGH</text>
<text x="367.3" y="125.3" transform="rotate(-90 367.3 125.3)">1</text>
<text x="30" y="128.3">ROOM=AC_SENS_HIGH</text>
<text x="30" y="130.9">ROOM=AC_SENS_HIGH</text>
<text x="30" y="133.4">ROOM=AC_SENS_HIGH</text>
<text x="30" y="135.9">ROOM=AC_SENS_HIGH</text>
<text x="367.3" y="137.9" transform="rotate(-90 367.3 137.9)">2</text>
<text x="30" y="141">ROOM=AC_SENS_HIGH</text>
<text x="30" y="138.5">ROOM=AC_SENS_HIGH</text>
<text x="289.7" y="143.1">9</text>
<text x="228.7" y="148.1">1</text>
<text x="241.3" y="148.1">2</text>
<text x="288.3" y="148.1">10</text>
<text x="322.6" y="148.1">8</text>
<text x="247.9" y="153.2" transform="rotate(-90 247.9 153.2)">2</text>
<text x="289.7" y="153.2">4</text>
<text x="380.5" y="153.7">ROOM=AC_SENS_LOW</text>
<text x="380.5" y="151.2">ROOM=AC_SENS_LOW</text>
<text x="288.3" y="158.3">11</text>
<text x="380.5" y="161.3">ROOM=AC_SENS_LOW</text>
<text x="380.5" y="158.8">ROOM=AC_SENS_LOW</text>
<text x="380.5" y="156.3">ROOM=AC_SENS_LOW</text>
<text x="247.9" y="165.8" transform="rotate(-90 247.9 165.8)">1</text>
<text x="380.5" y="166.4">ROOM=AC_SENS_LOW</text>
<text x="380.5" y="163.9">ROOM=AC_SENS_LOW</text>
<text x="380.5" y="171.5">ROOM=AC_SENS_LOW</text>
<text x="380.5" y="169">ROOM=AC_SENS_LOW</text>
<text x="380.5" y="179.1">ROOM=AC_SENS_LOW</text>
<text x="380.5" y="176.6">ROOM=AC_SENS_LOW</text>
<text x="380.5" y="184.2">ROOM=AC_SENS_LOW</text>
<text x="380.5" y="181.7">ROOM=AC_SENS_LOW</text>
<text x="325.2" y="191.3">1</text>
<text x="337.8" y="191.3">2</text>
<text x="380.5" y="191.8">ROOM=AC_SENS_LOW</text>
<text x="380.5" y="189.3">ROOM=AC_SENS_LOW</text>
<text x="380.5" y="186.7">ROOM=AC_SENS_LOW</text>
<text x="380.5" y="196.9">ROOM=AC_SENS_LOW</text>
<text x="380.5" y="194.4">ROOM=AC_SENS_LOW</text>
<text x="221.1" y="198.9">1</text>
<text x="233.7" y="198.9">2</text>
<text x="380.5" y="202">ROOM=AC_SENS_LOW</text>
<text x="380.5" y="199.4">ROOM=AC_SENS_LOW</text>
<text x="380.5" y="209.6">ROOM=AC_SENS_LOW</text>
<text x="380.5" y="204.5">ROOM=AC_SENS_LOW</text>
<text x="380.5" y="207.1">ROOM=AC_SENS_LOW</text>
<text x="315.1" y="214.2">2</text>
<text x="380.5" y="212.1">ROOM=AC_SENS_LOW</text>
<text x="380.5" y="214.7">ROOM=AC_SENS_LOW</text>
<text x="221.1" y="219.3">1</text>
<text x="233.7" y="219.3">2</text>
<text x="315.1" y="219.3">3</text>
<text x="348" y="219.3">1</text>
<text x="380.5" y="217.2">ROOM=AC_SENS_LOW</text>
<text x="380.5" y="219.8">ROOM=AC_SENS_LOW</text>
<text x="315.1" y="224.3">4</text>
<text x="380.5" y="222.3">ROOM=AC_SENS_LOW</text>
<text x="380.5" y="227.4">ROOM=AC_SENS_LOW</text>
<text x="380.5" y="224.8">ROOM=AC_SENS_LOW</text>
<text x="57.4" y="232" transform="rotate(-90 57.4 232)">2</text>
<text x="72.6" y="232" transform="rotate(-90 72.6 232)">2</text>
<text x="93" y="232" transform="rotate(-90 93 232)">2</text>
<text x="108.2" y="232" transform="rotate(-90 108.2 232)">2</text>
<text x="123.4" y="232" transform="rotate(-90 123.4 232)">2</text>
<text x="138.7" y="232" transform="rotate(-90 138.7 232)">2</text>
<text x="240.3" y="232" transform="rotate(-90 240.3 232)">2</text>
<text x="313.7" y="229.4">11</text>
<text x="57.4" y="244.5" transform="rotate(-90 57.4 244.5)">1</text>
<text x="72.6" y="244.5" transform="rotate(-90 72.6 244.5)">1</text>
<text x="93" y="244.5" transform="rotate(-90 93 244.5)">1</text>
<text x="108.2" y="244.5" transform="rotate(-90 108.2 244.5)">1</text>
<text x="123.4" y="244.5" transform="rotate(-90 123.4 244.5)">1</text>
<text x="138.7" y="244.5" transform="rotate(-90 138.7 244.5)">1</text>
<text x="240.3" y="244.5" transform="rotate(-90 240.3 244.5)">1</text>
</g>
<g font-size="2.5">
<text x="256" y="49.7">200K</text>
<text x="256" y="52">1%</text>
<text x="306.8" y="52">1%</text>
<text x="306.8" y="49.7">200K</text>
<text x="256" y="54.6">0.125W</text>
<text x="306.8" y="54.6">0.125W</text>
<text x="75.1" y="69.9">R237</text>
<text x="95.4" y="69.9">R232</text>
<text x="115.7" y="69.9">R225</text>
<text x="74.8" y="77.5">0.25W</text>
<text x="75" y="72.4">200K</text>
<text x="75.1" y="75">1%</text>
<text x="95.1" y="77.5">0.25W</text>
<text x="95.4" y="72.4">200K</text>
<text x="95.4" y="75">1%</text>
<text x="115.5" y="77.5">0.25W</text>
<text x="115.7" y="72.4">200K</text>
<text x="115.7" y="75">1%</text>
<text x="225.6" y="74.9">R517</text>
<text x="225.6" y="82.5">1%</text>
<text x="225.6" y="80.2">200K</text>
<text x="75.1" y="87.7">R236</text>
<text x="95.4" y="87.7">R231</text>
<text x="115.7" y="87.7">R224</text>
<text x="225.6" y="85">0.125W</text>
<text x="247.8" y="87.7">R516</text>
<text x="74.8" y="95.3">0.25W</text>
<text x="75" y="90.2">200K</text>
<text x="75.1" y="92.8">1%</text>
<text x="95.1" y="95.3">0.25W</text>
<text x="95.4" y="90.2">200K</text>
<text x="95.4" y="92.8">1%</text>
<text x="115.5" y="95.3">0.25W</text>
<text x="115.7" y="90.2">200K</text>
<text x="115.7" y="92.8">1%</text>
<text x="247.5" y="95.3">0.125W</text>
<text x="247.8" y="90.2">200K</text>
<text x="247.8" y="92.8">1%</text>
<text x="337.7" y="90.2">R547</text>
<text x="339.1" y="92.8">20K</text>
<text x="340.3" y="95.3">1%</text>
<text x="351.9" y="92.8">20K</text>
<text x="351.9" y="95.3">1%</text>
<text x="351.9" y="90.2">R219</text>
<text x="337.9" y="97.8">0.1W</text>
<text x="351.7" y="97.8">0.1W</text>
<text x="75" y="108">200K</text>
<text x="75.1" y="105.5">R235</text>
<text x="95.4" y="105.5">R230</text>
<text x="115.7" y="105.5">R223</text>
<text x="74.8" y="113.1">0.25W</text>
<text x="75.1" y="110.5">1%</text>
<text x="95.1" y="113.1">0.25W</text>
<text x="95.4" y="108">200K</text>
<text x="95.4" y="110.5">1%</text>
<text x="115.5" y="113.1">0.25W</text>
<text x="115.7" y="108">200K</text>
<text x="115.7" y="110.5">1%</text>
<text x="256" y="113">R532</text>
<text x="304.3" y="113">R515</text>
<text x="256" y="118.3">200K</text>
<text x="304.3" y="118.3">200K</text>
<text x="75" y="125.8">200K</text>
<text x="75.1" y="123.2">R234</text>
<text x="95.4" y="125.8">200K</text>
<text x="95.4" y="123.2">R229</text>
<text x="115.7" y="125.8">200K</text>
<text x="115.7" y="123.2">R222</text>
<text x="256" y="123.1">0.125W</text>
<text x="256" y="120.6">1%</text>
<text x="304.3" y="120.6">1%</text>
<text x="304.3" y="123.1">0.125W</text>
<text x="74.8" y="130.9">0.25W</text>
<text x="75.1" y="128.3">1%</text>
<text x="95.1" y="130.9">0.25W</text>
<text x="95.4" y="128.3">1%</text>
<text x="115.5" y="130.9">0.25W</text>
<text x="115.7" y="128.3">1%</text>
<text x="75" y="143.6">200K</text>
<text x="75.1" y="141">R233</text>
<text x="95.4" y="143.6">200K</text>
<text x="95.4" y="141">R228</text>
<text x="115.7" y="143.6">200K</text>
<text x="115.7" y="141">R221</text>
<text x="74.8" y="148.6">0.25W</text>
<text x="75.1" y="146.1">1%</text>
<text x="95.1" y="148.6">0.25W</text>
<text x="95.4" y="146.1">1%</text>
<text x="115.5" y="148.6">0.25W</text>
<text x="115.7" y="146.1">1%</text>
<text x="230.6" y="146">R533</text>
<text x="230.6" y="153.6">1%</text>
<text x="230.6" y="151.3">200K</text>
<text x="230.6" y="156.2">0.125W</text>
<text x="250.3" y="158.8">200K</text>
<text x="250.3" y="161.3">1%</text>
<text x="250.3" y="156.3">R548</text>
<text x="250.1" y="163.9">0.125W</text>
<text x="327.2" y="189.2">R550</text>
<text x="223" y="196.8">R549</text>
<text x="327.2" y="194.5">200K</text>
<text x="327.2" y="196.8">1%</text>
<text x="223" y="202.1">200K</text>
<text x="327.2" y="199.3">0.125W</text>
<text x="223" y="204.4">1%</text>
<text x="223" y="207">0.125W</text>
<text x="223" y="217.1">R218</text>
<text x="223" y="222.4">200K</text>
<text x="223" y="224.7">1%</text>
<text x="223" y="227.3">0.125W</text>
<text x="59.8" y="237.5">2K</text>
<text x="59.8" y="235">R216</text>
<text x="75" y="237.5">2K</text>
<text x="75.1" y="235">R546</text>
<text x="95.4" y="237.5">2K</text>
<text x="95.4" y="235">R542</text>
<text x="110.6" y="237.5">2K</text>
<text x="110.6" y="235">R207</text>
<text x="125.8" y="237.5">2K</text>
<text x="125.9" y="235">R208</text>
<text x="141.1" y="237.5">2K</text>
<text x="141.1" y="235">R541</text>
<text x="242.7" y="237.5">200K</text>
<text x="242.7" y="235">R217</text>
<text x="59.6" y="242.6">0.1W</text>
<text x="59.8" y="240.1">1%</text>
<text x="74.8" y="242.6">0.1W</text>
<text x="75.1" y="240.1">1%</text>
<text x="95.1" y="242.6">0.1W</text>
<text x="95.4" y="240.1">1%</text>
<text x="110.4" y="242.6">0.1W</text>
<text x="110.6" y="240.1">1%</text>
<text x="125.6" y="242.6">0.1W</text>
<text x="125.9" y="240.1">1%</text>
<text x="140.9" y="242.6">0.1W</text>
<text x="141.1" y="240.1">1%</text>
<text x="242.5" y="242.6">0.125W</text>
<text x="242.7" y="240.1">1%</text>
<text x="362.7" y="257.9">OTIS ENGINEERING CENTER</text>
<text x="371.6" y="262.9">CHANGWON, KOREA</text>
</g>
<g font-size="2.4">
<text x="72.6" y="66.9" transform="rotate(-90 72.6 66.9)">2</text>
<text x="93" y="66.9" transform="rotate(-90 93 66.9)">2</text>
<text x="113.3" y="66.9" transform="rotate(-90 113.3 66.9)">2</text>
<text x="72.6" y="79.2" transform="rotate(-90 72.6 79.2)">1</text>
<text x="93" y="79.2" transform="rotate(-90 93 79.2)">1</text>
<text x="113.3" y="79.2" transform="rotate(-90 113.3 79.2)">1</text>
<text x="72.6" y="84.6" transform="rotate(-90 72.6 84.6)">2</text>
<text x="93" y="84.6" transform="rotate(-90 93 84.6)">2</text>
<text x="113.3" y="84.6" transform="rotate(-90 113.3 84.6)">2</text>
<text x="72.6" y="97" transform="rotate(-90 72.6 97)">1</text>
<text x="93" y="97" transform="rotate(-90 93 97)">1</text>
<text x="113.3" y="97" transform="rotate(-90 113.3 97)">1</text>
<text x="72.6" y="102.4" transform="rotate(-90 72.6 102.4)">2</text>
<text x="93" y="102.4" transform="rotate(-90 93 102.4)">2</text>
<text x="113.3" y="102.4" transform="rotate(-90 113.3 102.4)">2</text>
<text x="72.6" y="114.8" transform="rotate(-90 72.6 114.8)">1</text>
<text x="93" y="114.8" transform="rotate(-90 93 114.8)">1</text>
<text x="113.3" y="114.8" transform="rotate(-90 113.3 114.8)">1</text>
<text x="72.6" y="120.2" transform="rotate(-90 72.6 120.2)">2</text>
<text x="93" y="120.2" transform="rotate(-90 93 120.2)">2</text>
<text x="113.3" y="120.2" transform="rotate(-90 113.3 120.2)">2</text>
<text x="371.6" y="128.4">0.1U</text>
<text x="371.6" y="131">16V</text>
<text x="72.6" y="138" transform="rotate(-90 72.6 138)">2</text>
<text x="72.6" y="132.6" transform="rotate(-90 72.6 132.6)">1</text>
<text x="93" y="138" transform="rotate(-90 93 138)">2</text>
<text x="93" y="132.6" transform="rotate(-90 93 132.6)">1</text>
<text x="113.3" y="138" transform="rotate(-90 113.3 138)">2</text>
<text x="113.3" y="132.6" transform="rotate(-90 113.3 132.6)">1</text>
<text x="371.6" y="133.6">10%</text>
<text x="72.6" y="150.3" transform="rotate(-90 72.6 150.3)">1</text>
<text x="93" y="150.3" transform="rotate(-90 93 150.3)">1</text>
<text x="113.3" y="150.3" transform="rotate(-90 113.3 150.3)">1</text>
<text x="153.9" y="163.4" transform="rotate(-90 153.9 163.4)">1</text>
<text x="286" y="165.9" transform="rotate(-90 286 165.9)">1</text>
<text x="247.9" y="171" transform="rotate(-90 247.9 171)">1</text>
<text x="153.9" y="175.7" transform="rotate(-90 153.9 175.7)">2</text>
<text x="286" y="178.3" transform="rotate(-90 286 178.3)">2</text>
<text x="153.9" y="183.7" transform="rotate(-90 153.9 183.7)">1</text>
<text x="247.9" y="183.4" transform="rotate(-90 247.9 183.4)">2</text>
<text x="153.9" y="196.1" transform="rotate(-90 153.9 196.1)">2</text>
<text x="153.9" y="204" transform="rotate(-90 153.9 204)">1</text>
<text x="153.9" y="216.4" transform="rotate(-90 153.9 216.4)">2</text>
<text x="398.3" y="273.1">2017-01-06</text>
</g>
<g font-size="2.3">
<text x="32" y="16.6">CR-4 : @KAA26800ACP_LIB.KAA26800ACP_LIB(SCH_1):PAGE4</text>
<text x="42.3" y="36.9">14B4&lt;</text>
<text x="42.3" y="49.6">14A4&lt;</text>
<text x="42.3" y="62.3">14A4&lt;</text>
<text x="345.4" y="77.5">6A1&lt;</text>
<text x="202.3" y="108">4D4&lt;</text>
<text x="210" y="108">4C4&lt;</text>
<text x="210" y="109.8">5B6&lt;</text>
<text x="350.5" y="148.6">6C1&lt;</text>
<text x="211.5" y="169">4D4&lt;</text>
<text x="219.1" y="169">4B4&lt;</text>
<text x="219.1" y="170.8">5B6&lt;</text>
<text x="197.3" y="252.8">5B6&lt;</text>
<text x="204.9" y="252.8">4C4&lt;</text>
<text x="212.5" y="252.8">4B4&lt;</text>
</g>
<g font-size="2">
<text x="356.9" y="270.3">DRAWN</text>
<text x="356.9" y="274.1">CHK</text>
<text x="356.9" y="282">AUTH</text>
<text x="356.9" y="278.2">APPD</text>
<text x="376.7" y="290.9">WITH OTIS DOCUMENT 52847</text>
<text x="379.2" y="288.3">DRAFTED IN ACCORDANCE</text>
</g>
<g font-size="1.6">
<text x="396.7" y="269.3">ORIGINAL DATE</text>
<text x="396.7" y="282">SHEET</text>
<text x="407.7" y="277.2">SHEETS</text>
</g>
<g font-size="1.3">
<text x="328.1" y="245.2">WARNING</text>
<text x="307.1" y="249">THE PROPERTY OF OTIS ELEVATOR COMPANY (OTIS).</text>
<text x="307.1" y="250.3">IT IS DELIVERED</text>
<text x="307.1" y="247.8">THIS WORK AND THE INFORMATION IT CONTAINS ARE</text>
<text x="307.1" y="250.3">IT IS DELIVERED TO OTHERS ON THE EXPRESS</text>
<text x="307.1" y="251.6">CONDITION THAT IT WILL BE USED ONLY FOR, OR ON</text>
<text x="307.1" y="252.8">BEHALF OF, OTIS; THAT NEITHER IT NOR THE</text>
<text x="307.1" y="254.1">INFORMATION IT CONTAINS WILL BE REPRODUCED OR</text>
<text x="307.1" y="255.4">DISCLOSED, IN WHOLE OR IN PART, WITHOUT THE</text>
<text x="307.1" y="256.6">PRIOR WRITTEN CONSENT OF OTIS; AND THAT ON</text>
<text x="307.1" y="257.9">DEMAND IT AND ANY COPIES WILL BE PROMPTLY</text>
<text x="307.1" y="259.2">RETURNED TO OTIS.</text>
<text x="307.1" y="261.7">UNPUBLISHED WORK</text>
<text x="325.2" y="261.7">C</text>
<text x="327.5" y="261.7">OTIS ELEVATOR COMPANY</text>
<text x="307.1" y="264.3">ALL RIGHTS RESERVED.</text>
</g>
</svg>
